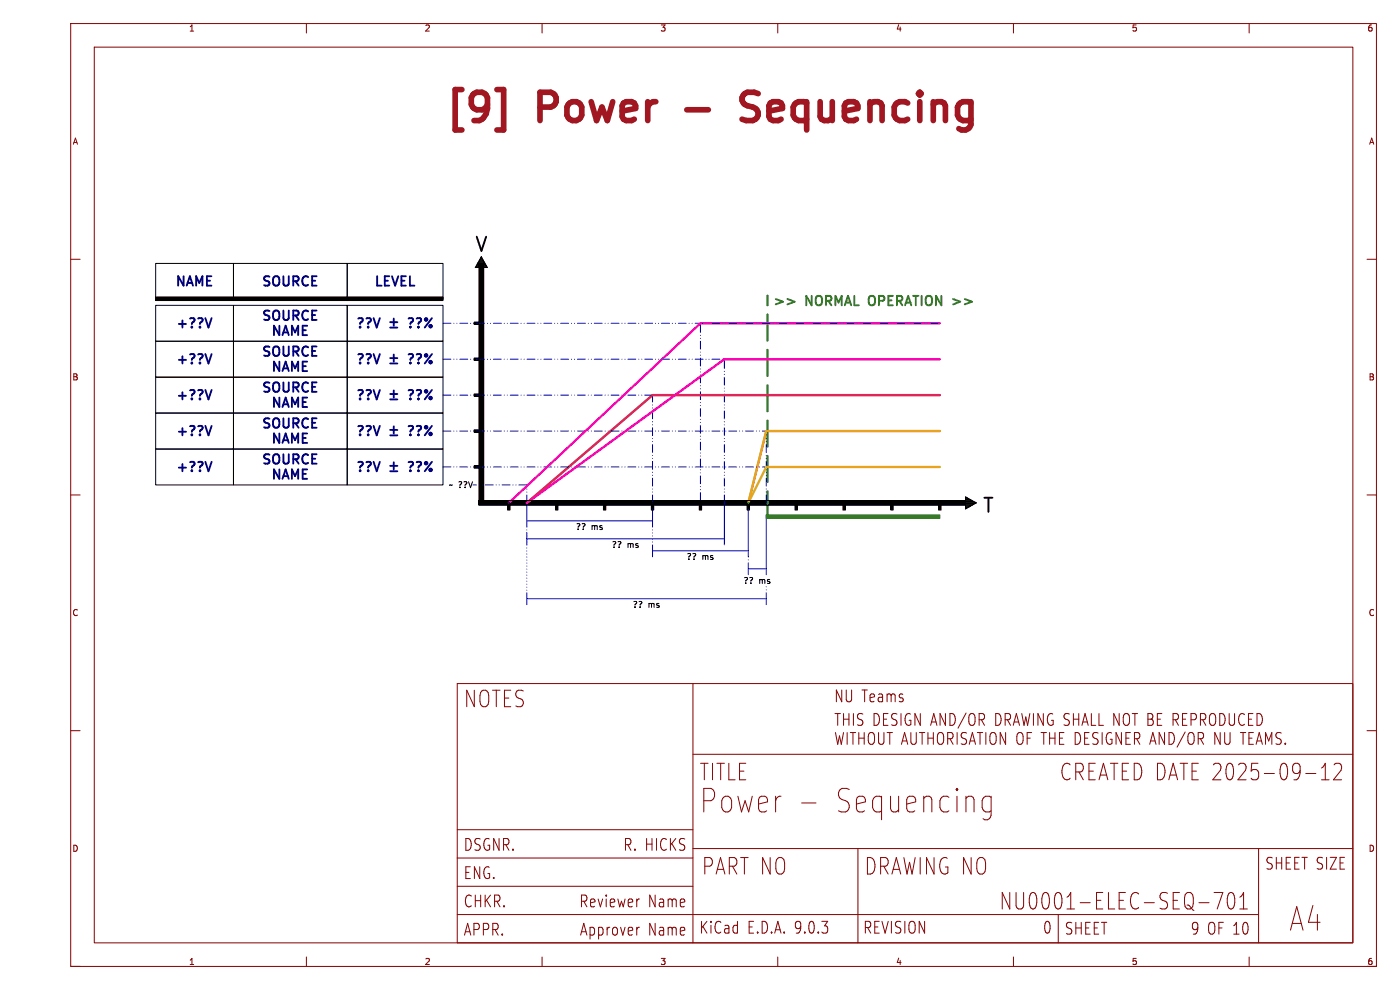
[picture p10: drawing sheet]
<svg xmlns="http://www.w3.org/2000/svg" width="297mm" height="210mm" viewBox="0 0 297 210" stroke-linecap="round" stroke-linejoin="round" font-family="sans-serif">
<g fill="none" stroke="#840000" stroke-width=".21">
<path d="M15 5h277v200h-277zM20 10h267v190h-267zM65 5v2M115 5v2M165 5v2M215 5v2M265 5v2M15 55h2M290 55h2M15 105h2M290 105h2M15 155h2"/>
<path d="M147 145h140v55h-140zM147 145h-50v55h50M177.2 155.4l.5 2.5 .4-1.8 .4 1.8 .5-2.5M179.7 155.4v2.5M181 155.4v2.5M182.2 155.4v2.5M182.2 156.6h1.1M183.3 155.4v2.5M184.7 155.4l-.2 .1a1.85 1.85 0 0 0 .2 2.4l.5-.1a1.85 1.85 0 0 0-.2-2.4M186.4 155.4v2l.4 .5 .5-.1 .2-.4v-2M188.8 155.4v2.5M191.2 157.9l.7-2.5 .7 2.5"/>
<path d="M191.4 157.2h1M193.2 155.4v2l.4 .5 .6-.1 .2-.4v-2M195.6 155.4v2.5M196.9 156.6h1.1M196.9 155.4v2.5M198 155.4v2.5M199.3 155.4l-.2 .1a1.85 1.85 0 0 0 .2 2.4l.6-.1a1.85 1.85 0 0 0-.2-2.4M201 155.4v2.5M201.5 156.7l.7 1.2M201.8 155.4a.73 .73 0 0 1 .4 .6 .73 .73 0 0 1-.4 .7h-.8M203 155.4v2.5M204.3 155.4l-.3 .2-.1 .5a.99 .99 0 0 0 1 .7l.1 .4-.1 .6-.2 .1-.8-.1"/>
<path d="M204.8 155.4l.2 .1M205.6 157.9l.7-2.5 .7 2.5M205.8 157.2h1M207.9 155.4v2.5M209.1 155.4v2.5M210.5 155.4l-.2 .1a1.85 1.85 0 0 0 .2 2.4l.5-.1a1.85 1.85 0 0 0-.1-2.4M213.3 155.4v2.5l-1.1-2.5v2.5M216.2 155.4l-.2 .1a1.85 1.85 0 0 0 .2 2.4l.6-.1a1.85 1.85 0 0 0-.2-2.4M217.9 156.6h.7M217.9 155.4v2.5M221.4 155.4v2.5M222.7 156.6h1.1"/>
<path d="M222.7 155.4v2.5M223.8 155.4v2.5M224.8 156.6h.6M224.8 155.4v2.5h.9M228.1 155.4v2.5h.5a1.49 1.49 0 0 0 0-2.5M230.1 156.6h.7M230.1 155.4v2.5h.9M232.2 155.4l-.3 .2-.1 .5a.99 .99 0 0 0 1 .7l.2 .4-.2 .6-.2 .1-.8-.1M232.7 155.4l.3 .1M233.8 155.4v2.5M235.3 155.4a1.49 1.49 0 0 0 0 2.5l.6-.2v-.9h-.4M235.6 155.4l.2 .1"/>
<path d="M237.9 155.4v2.5l-1.1-2.5v2.5M238.9 156.6h.6M238.9 155.4v2.5h.9M240.7 155.4v2.5M241.1 156.7l.7 1.2M241.4 155.4a.73 .73 0 0 1 .4 .6 .73 .73 0 0 1-.4 .7h-.7M243.9 157.9l.7-2.5 .6 2.5M244.1 157.2h.9M247 155.4v2.5l-1.1-2.5v2.5M248 155.4v2.5h.5a1.49 1.49 0 0 0 0-2.5M251.4 155.3l-1.7 3.2M252.5 155.4l-.2 .1a1.85 1.85 0 0 0 .2 2.4l.5-.1a1.85 1.85 0 0 0-.1-2.4"/>
<path d="M254.2 155.4v2.5M254.7 156.7l.6 1.2M255 155.4a.73 .73 0 0 1 .4 .6 .73 .73 0 0 1-.4 .7h-.8M258.9 155.4v2.5l-1.2-2.5v2.5M259.8 155.4v2l.4 .5 .6-.1 .2-.4v-2M263.7 155.4v2.5M265 156.6h.6M265 155.4v2.5h.9M266.5 157.9l.6-2.5 .7 2.5M266.7 157.2h.9M268.5 157.9v-2.5l.6 1.8 .7-1.8v2.5M271 155.4l-.2 .2-.1 .5a.99 .99 0 0 0 .9 .7l.2 .4-.2 .6-.2 .1-.7-.1"/>
<path d="M271.5 155.4l.3 .1M272.7 157.7v.2M290 155h2M97 176h50M147 160h140M170.1 170.3h3M210.3 168.9v4.1a1.05 1.05 0 0 1-1.8 .7M210.3 169.1l-.4-.2h-.8l-.6 .5-.1 .5v1.4l.3 .7 .4 .2h.8l.4-.2M277 164.1h2.2M280.4 165.4h1.6M280.4 162.9l.8-1v3.5M283 162.2l.4-.3h.7a1.01 1.01 0 0 1 .4 1.5l-1.6 2h1.7"/>
<path d="M97 194h170M97 188h50M97 182h50M135.5 196.7h.2M147 180h140M182 180v20M224.5 194v6M254.4 191.5h2.1M257.6 189.3h1.8l-1.2 3.5M260.8 189.5a.63 .63 0 0 1 .7-.1 .63 .63 0 0 1 .3 .6 2.31 2.31 0 0 1-.5 2.8 .74 .74 0 0 1-.8-.6 3.3 3.3 0 0 1 .3-2.7zM263 192.8h1.6M263 190.3l.8-1v3.5"/>
<path d="M267 180v20M15 205h2M65 203v2M115 203v2M165 203v2M215 203v2M265 203v2M290 205h2"/>
</g>
<g fill="#000">
<path d="M101.6 55.9h1v51h-1zM33 63h61v.8h-61zM100.6 68.3h1.5v.5h-1.5zM100.6 75.9h1.5v.6h-1.5zM100.6 83.6h1.5v.5h-1.5zM100.6 91.2h1.5v.5h-1.5zM100.6 98.8h1.5v.5h-1.5zM101.6 106.2h103.1v1h-103.1zM107.7 106.7h.5v1.5h-.5zM117.9 106.7h.5v1.5h-.5zM128 106.7h.5v1.5h-.5zM138.2 106.7h.5v1.5h-.5z"/>
<path d="M148.3 106.7h.5v1.5h-.5zM158.5 106.7h.5v1.5h-.5zM168.7 106.7h.5v1.5h-.5zM178.8 106.7h.5v1.5h-.5zM189 106.7h.5v1.5h-.5z"/>
</g>
<path d="M162.6 109.2h36.8v.8h-36.8z" fill="#357b26"/>
<path d="M199.1 106.7h.5v1.5h-.5z" fill="#000"/>
<path d="M111.8 113v12.7M111.8 111.8v1.2M138.4 111.8v3.8M158.7 118.1v1.3M162.6 124.5v1.2" fill="none" stroke="#0000c2" stroke-width=".21" stroke-dasharray="0 .6"/>
<path d="M199.4 83.8h-61l-26.6 22.9" fill="none" stroke="#da242c" stroke-width=".5"/>
<path d="M94 68.6h105.4M94 76.2h105.4M94 91.4h105.4M94 99.1h105.4M94 83.8h105.4M111.8 102.9h-11.5M111.8 106.7v-3.8M138.4 106.7v-22.9M148.6 106.2v-37.6M153.7 106.7v-30.5M162.6 106.7v-15.3" fill="none" stroke="#0000c2" stroke-width=".21" stroke-dasharray="1.7 .6 0 .6 0 .6"/>
<g fill="none" stroke="#0000c2" stroke-width=".21">
<path d="M111.8 114.3h41.9M111.8 110.5h26.6M111.8 106.7v5.1M111.8 113v2.6M138.4 116.8h20.3M138.4 108v3.8M138.4 115.6v2.5M153.7 106.7v8.9M158.7 108v10.1M158.7 119.4v2.5M162.6 109.2v12.7M111.8 125.7v2.6"/>
<path d="M111.8 127h50.8M158.7 120.7h3.9M162.6 125.7v2.6"/>
</g>
<path d="M162.8 109.7v-47" fill="none" stroke="#357b26" stroke-width=".5" stroke-dasharray="5.5 2"/>
<path d="M199.4 91.4h-36.8l-3.9 15.3" fill="none" stroke="#fc8600" stroke-width=".5"/>
<path d="M199.4 99.1h-36.8l-3.9 7.6" fill="none" stroke="#c5c314" stroke-width=".5"/>
<path d="M199.4 68.6h-50.8l-40.7 38.1" fill="none" stroke="#f0f" stroke-width=".5"/>
<path d="M199.4 76.2h-45.7l-41.9 30.5" fill="none" stroke="#ff0085" stroke-width=".5"/>
<g fill="none" stroke="#000" stroke-width=".21">
<path d="M33 55.9h16.5v7.6h-16.5zM49.5 55.9h24.2v7.6h-24.2zM73.7 55.9h20.3v7.6h-20.3zM101.6 55.9h1v51h-1zM33 64.8h16.5v7.6h-16.5zM33 72.4h16.5v7.6h-16.5zM33 63h61v.8h-61zM49.5 72.4h24.2v7.6h-24.2zM49.5 64.8h24.2v7.6h-24.2zM73.7 72.4h20.3v7.6h-20.3zM73.7 64.8h20.3v7.6h-20.3zM100.6 68.3h1.5v.5h-1.5z"/>
<path d="M100.6 75.9h1.5v.6h-1.5zM33 80h16.5v7.6h-16.5zM33 87.6h16.5v7.7h-16.5zM33 95.3h16.5v7.6h-16.5zM49.5 87.6h24.2v7.7h-24.2zM49.5 80h24.2v7.6h-24.2zM49.5 95.3h24.2v7.6h-24.2zM73.7 80h20.3v7.6h-20.3zM73.7 87.6h20.3v7.7h-20.3zM73.7 95.3h20.3v7.6h-20.3zM100.6 83.6h1.5v.5h-1.5zM100.6 91.2h1.5v.5h-1.5z"/>
<path d="M100.6 98.8h1.5v.5h-1.5zM101.6 106.2h103.1v1h-103.1zM107.7 106.7h.5v1.5h-.5zM117.9 106.7h.5v1.5h-.5zM128 106.7h.5v1.5h-.5zM138.2 106.7h.5v1.5h-.5zM148.3 106.7h.5v1.5h-.5zM158.5 106.7h.5v1.5h-.5zM168.7 106.7h.5v1.5h-.5zM178.8 106.7h.5v1.5h-.5zM189 106.7h.5v1.5h-.5zM199.1 106.7h.5v1.5h-.5z"/>
</g>
<g fill="none" stroke="#00007f" stroke-width=".4">
<path d="M44.9 67.5l-.7 2M44.9 75.1l-.7 2M82.8 76h1.5M82.8 77.1h1.5M82.8 68.3h1.5M82.8 69.5h1.5M83.5 67.6v1.5M83.5 75.2v1.5M86.7 67.6l.6-.1a.5 .5 0 0 1 .3 .5 .5 .5 0 0 1-.4 .4l-.1 .3M86.7 75.2l.6-.1a.5 .5 0 0 1 .3 .6 .5 .5 0 0 1-.4 .4l-.1 .2M87.1 69.3v.2M87.1 76.9v.2"/>
<path d="M88.4 67.6l.7-.1a.5 .5 0 0 1 .2 .5 .5 .5 0 0 1-.4 .4l-.1 .3M88.4 75.2l.7-.1a.5 .5 0 0 1 .2 .6 .5 .5 0 0 1-.4 .4l-.1 .2M88.8 69.3v.2M88.8 76.9v.2M91.6 75.1l-1.5 2M91.6 67.5l-1.5 2M44.9 82.7l-.7 2M44.9 90.3l-.7 2M44.9 98l-.7 2M82.8 83.6h1.5M82.8 84.7h1.5M82.8 91.2h1.5"/>
<path d="M82.8 92.3h1.5M82.8 98.8h1.5M82.8 100h1.5M83.5 82.8v1.5M83.5 90.4v1.6M83.5 98.1v1.5M86.7 82.8l.6-.1a.5 .5 0 0 1 .3 .6 .5 .5 0 0 1-.4 .4l-.1 .3M86.7 90.4l.6-.1a.5 .5 0 0 1 .3 .6 .5 .5 0 0 1-.4 .4l-.1 .3M86.7 98.1l.6-.1a.5 .5 0 0 1 .3 .5 .5 .5 0 0 1-.4 .4l-.1 .3M87.1 84.5v.2M87.1 92.2v.1M87.1 99.8v.2"/>
<path d="M88.4 82.8l.7-.1a.5 .5 0 0 1 .2 .6 .5 .5 0 0 1-.4 .4l-.1 .3M88.4 90.4l.7-.1a.5 .5 0 0 1 .2 .6 .5 .5 0 0 1-.4 .4l-.1 .3M88.4 98.1l.7-.1a.5 .5 0 0 1 .2 .5 .5 .5 0 0 1-.4 .4l-.1 .3M88.8 84.5v.2M88.8 92.2v.1M88.8 99.8v.2M91.6 82.7l-1.5 2M91.6 90.3l-1.5 2M91.6 98l-1.5 2"/>
<circle cx="90.4" cy="67.8" r=".28"/>
<circle cx="90.4" cy="75.4" r=".28"/>
<circle cx="91.3" cy="76.8" r=".28"/>
<circle cx="91.3" cy="69.2" r=".28"/>
<circle cx="90.4" cy="83" r=".28"/>
<circle cx="90.4" cy="90.6" r=".28"/>
<circle cx="90.4" cy="98.2" r=".28"/>
<circle cx="91.3" cy="84.4" r=".28"/>
<circle cx="91.3" cy="92" r=".28"/>
<circle cx="91.3" cy="99.7" r=".28"/>
</g>
<path d="M105.4 19h1.4v8.6h-1.4M160 19.6h-1.4a1.46 1.46 0 0 0-1.2 1.4 1.46 1.46 0 0 0 1.2 1.4l1.1 .3M145.7 23.3h4.6M157.4 25.3l.9 .3h1.4" fill="none" stroke="#a21622" stroke-width="1.2"/>
<path d="M167 63.4l1.6 .6-1.6 .6M202.2 63.4l1.5 .6-1.5 .6" fill="none" stroke="#357b26" stroke-width=".4"/>
<path d="M162.6 109.2h36.8v.8h-36.8z" fill="none" stroke="#357b26" stroke-width=".21"/>
<g font-size="8.4" fill="#a21622">
<text x="93.6" y="27.7">[9]</text>
<text x="114.3" y="27.7">Power</text>
<text x="162.3" y="27.7">Sequencing</text>
</g>
<g font-size="7" fill="#840000">
<text x="148.3" y="172.5">Power -</text>
<text x="176.3" y="172.5">Sequencing</text>
<text x="273.6" y="197.7">A4</text>
</g>
<g font-size="4.9" fill="#840000">
<text x="98.3" y="150.2">NOTES</text>
<text x="148.3" y="165.7">TITLE</text>
<text x="225" y="165.7">CREATED DATE 2025-09-12</text>
<text x="148.8" y="185.7">PART NO</text>
<text x="183.3" y="185.7">DRAWING NO</text>
<text x="212.2" y="193.3">NU0001-ELEC-SEQ-701</text>
</g>
<g font-size="4.2">
<text x="100.6" y="53.6">V</text>
<text x="100.3" y="57.1">þÿ%²</text>
<text x="207.5" y="108.5" transform="rotate(-90 207.5 108.5)">þÿ%¼</text>
<text x="208.3" y="109">T</text>
</g>
<g font-size="3.5" fill="#840000">
<text x="176.9" y="149.2">NU Teams</text>
<text x="176.9" y="154.2">THIS DESIGN AND/OR</text>
<text x="210.8" y="154.2">DRAWING SHALL NOT BE REPRODUCED WITHOUT</text>
<text x="98.3" y="180.7">DSGNR.</text>
<text x="132.3" y="180.7">R. HICKS</text>
<text x="268.4" y="184.7">SHEET SIZE</text>
<text x="98.3" y="186.7">ENG.</text>
<text x="98.3" y="192.7">CHKR.</text>
<text x="122.9" y="192.7">Reviewer</text>
<text x="137.5" y="192.7">Name</text>
<text x="98.3" y="198.7">APPR.</text>
<text x="123" y="198.7">Approver</text>
<text x="137.5" y="198.7">Name</text>
<text x="148.3" y="198.3">KiCad</text>
<text x="158.4" y="198.3">E.D.A. 9.0.3</text>
<text x="183" y="198.3">REVISION</text>
<text x="221.3" y="198.3">0</text>
<text x="225.8" y="198.5">SHEET</text>
<text x="252.6" y="198.5">9 OF 10</text>
</g>
<g font-size="2.8" fill="#00007f">
<text x="36.9" y="61.3">NAME</text>
<text x="55.2" y="61.3">SOURCE</text>
<text x="79.1" y="61.3">LEVEL</text>
<text x="37.1" y="70.2">+??V</text>
<text x="55.2" y="68.6">SOURCE</text>
<text x="57.2" y="71.8">NAME</text>
<text x="75.2" y="70.2">??V</text>
<text x="37.1" y="77.8">+??V</text>
<text x="55.2" y="76.2">SOURCE</text>
<text x="75.2" y="77.8">??V</text>
<text x="55.2" y="83.8">SOURCE</text>
<text x="57.2" y="79.4">NAME</text>
<text x="37.1" y="85.4">+??V</text>
<text x="57.2" y="87">NAME</text>
<text x="75.2" y="85.4">??V</text>
<text x="37.1" y="93">+??V</text>
<text x="55.2" y="91.4">SOURCE</text>
<text x="57.2" y="94.7">NAME</text>
<text x="75.2" y="93">??V</text>
<text x="37.1" y="100.7">+??V</text>
<text x="55.2" y="99.1">SOURCE</text>
<text x="75.2" y="100.7">??V</text>
<text x="57.2" y="102.3">NAME</text>
</g>
<g font-size="2.8" fill="#357b26">
<text x="163.8" y="65">&gt;&gt;</text>
<text x="171.1" y="65">NORMAL OPERATION</text>
<text x="203.8" y="65">&gt;&gt;</text>
</g>
<g font-size="1.8" fill="#840000">
<text x="40" y="6.9">1</text>
<text x="90" y="6.9">2</text>
<text x="140" y="6.9">3</text>
<text x="190" y="6.9">4</text>
<text x="240" y="6.9">5</text>
<text x="290" y="6.9">6</text>
<text x="15.3" y="30.9">A</text>
<text x="290.3" y="30.9">A</text>
<text x="15.3" y="80.9">B</text>
<text x="290.3" y="80.9">B</text>
<text x="15.3" y="130.9">C</text>
<text x="290.3" y="130.9">C</text>
<text x="15.3" y="180.9">D</text>
<text x="290.3" y="180.9">D</text>
<text x="40" y="204.9">1</text>
<text x="90" y="204.9">2</text>
<text x="140" y="204.9">3</text>
<text x="190" y="204.9">4</text>
<text x="240" y="204.9">5</text>
<text x="290" y="204.9">6</text>
</g>
<g font-size="1.8">
<text x="95.1" y="103.7">~ ??V</text>
<text x="122.1" y="112.6">??</text>
<text x="125.4" y="112.6">ms</text>
<text x="129.7" y="116.4">??</text>
<text x="133" y="116.4">ms</text>
<text x="145.6" y="119">??</text>
<text x="148.9" y="119">ms</text>
<text x="157.6" y="124.1">??</text>
<text x="161" y="124.1">ms</text>
<text x="134.1" y="129.1">??</text>
<text x="137.5" y="129.1">ms</text>
</g>
</svg>
